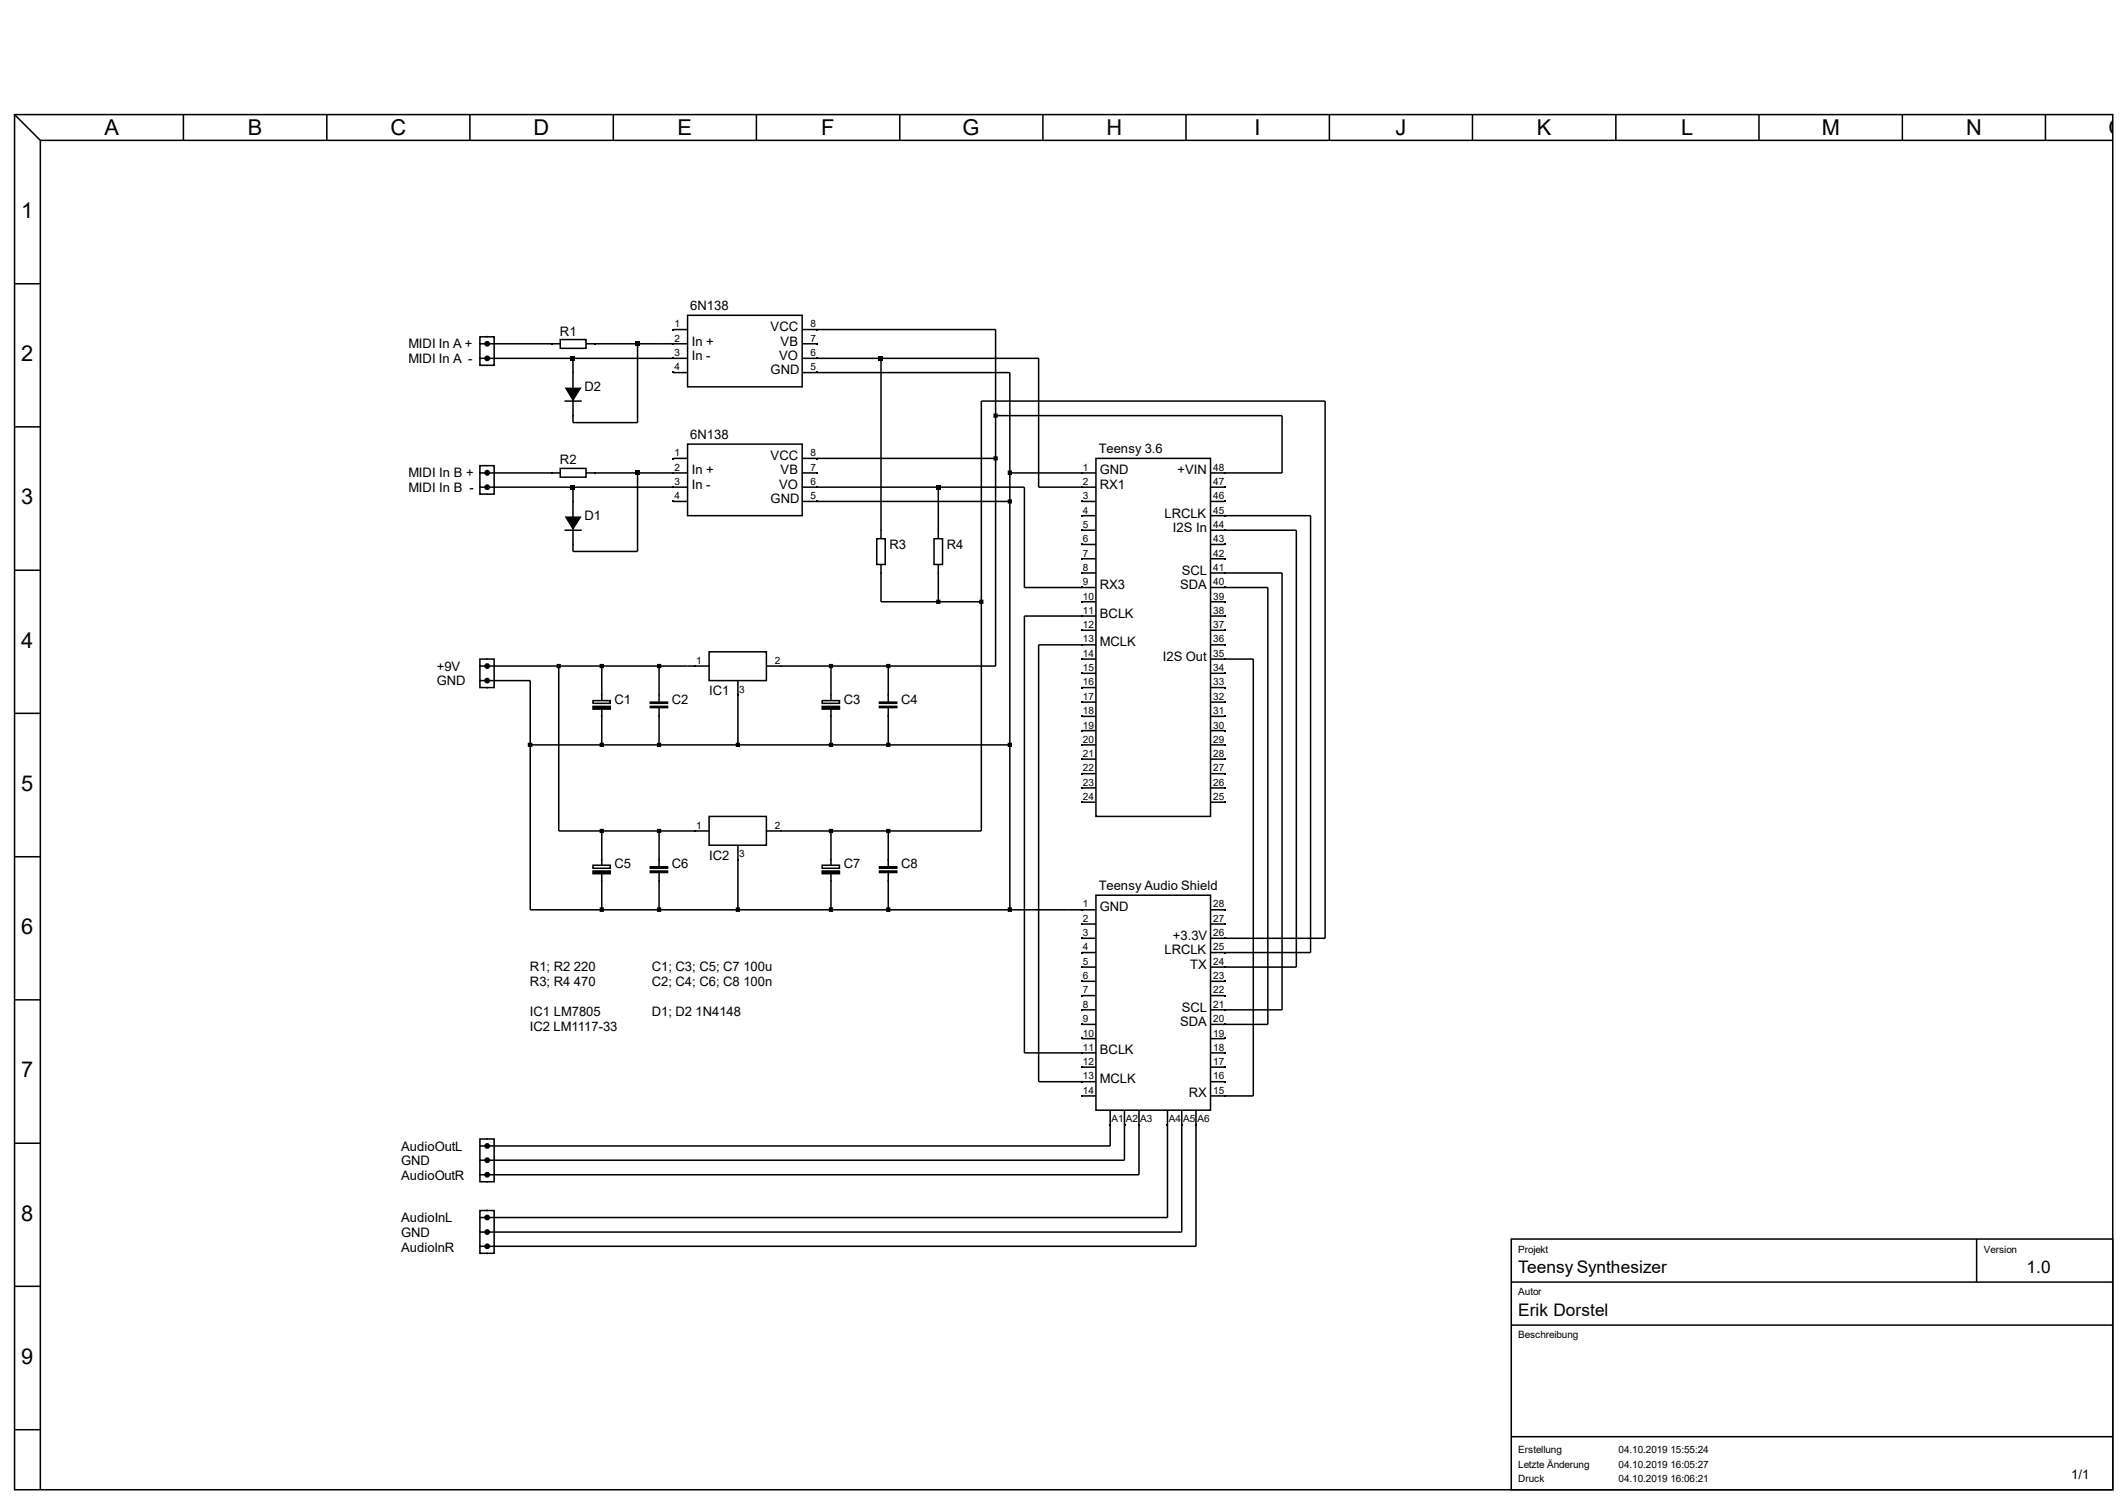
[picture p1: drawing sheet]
<svg xmlns="http://www.w3.org/2000/svg" width="297mm" height="210mm" viewBox="0 0 297 210" stroke-linecap="round" stroke-linejoin="round" font-family="sans-serif">
<g fill="none" stroke="#000" stroke-width=".21">
<path d="M151 66h2M151 68h2M151 70h2M151 72h2M151 74h2M151 76h2M151 78h2M153 64h16v50h-16zM169 66h2M169 68h2M169 70h2M169 72h2"/>
<path d="M169 74h2M169 76h2M169 78h2M151 80h2M151 82h2M151 84h2M151 86h2M151 88h2M151 90h2M151 92h2M151 94h2M151 96h2"/>
<path d="M151 98h2M169 80h2M169 82h2M169 84h2M169 86h2M169 88h2M169 90h2M169 92h2M169 94h2M169 96h2M169 98h2M151 100h2"/>
<path d="M151 102h2M151 104h2M151 106h2M151 108h2M151 110h2M151 112h2M169 100h2M169 102h2M169 104h2M169 106h2M169 108h2M169 110h2"/>
<path d="M169 112h2"/>
</g>
<g fill="#000">
<path d="M150.9 65.9h.2v.2h-.2zM150.9 67.9h.2v.2h-.2zM150.9 69.9h.2v.2h-.2zM150.9 71.9h.2v.2h-.2zM150.9 73.9h.2v.2h-.2zM150.9 75.9h.2v.2h-.2zM150.9 77.9h.2v.2h-.2zM150.9 79.9h.2v.2h-.2zM170.9 65.9h.2v.2h-.2zM170.9 67.9h.2v.2h-.2zM170.9 69.9h.2v.2h-.2zM170.9 71.9h.2v.2h-.2z"/>
<path d="M170.9 73.9h.2v.2h-.2zM170.9 75.9h.2v.2h-.2zM170.9 77.9h.2v.2h-.2zM170.9 79.9h.2v.2h-.2zM150.9 81.9h.2v.2h-.2zM150.9 83.9h.2v.2h-.2zM150.9 85.9h.2v.2h-.2zM150.9 87.9h.2v.2h-.2zM150.9 89.9h.2v.2h-.2zM150.9 91.9h.2v.2h-.2zM150.9 93.9h.2v.2h-.2zM150.9 95.9h.2v.2h-.2z"/>
<path d="M150.9 97.9h.2v.2h-.2zM150.9 99.9h.2v.2h-.2zM170.9 81.9h.2v.2h-.2zM170.9 83.9h.2v.2h-.2zM170.9 85.9h.2v.2h-.2zM170.9 87.9h.2v.2h-.2zM170.9 89.9h.2v.2h-.2zM170.9 91.9h.2v.2h-.2zM170.9 93.9h.2v.2h-.2zM170.9 95.9h.2v.2h-.2zM170.9 97.9h.2v.2h-.2zM170.9 99.9h.2v.2h-.2z"/>
<path d="M150.9 101.9h.2v.2h-.2zM150.9 103.9h.2v.2h-.2zM150.9 105.9h.2v.2h-.2zM150.9 107.9h.2v.2h-.2zM150.9 109.9h.2v.2h-.2zM150.9 111.9h.2v.2h-.2zM170.9 101.9h.2v.2h-.2zM170.9 103.9h.2v.2h-.2zM170.9 105.9h.2v.2h-.2zM170.9 107.9h.2v.2h-.2zM170.9 109.9h.2v.2h-.2zM170.9 111.9h.2v.2h-.2z"/>
</g>
<path d="M96 62h16v10h-16z" fill="#fff"/>
<path d="M94 64h2M94 66h2M94 68h2M94 70h2M96 62h16v10h-16zM112 64h2M112 66h2M112 68h2M112 70h2" fill="none" stroke="#000" stroke-width=".21"/>
<path d="M93.9 63.9h.2v.2h-.2zM93.9 65.9h.2v.2h-.2zM93.9 67.9h.2v.2h-.2zM93.9 69.9h.2v.2h-.2zM113.9 63.9h.2v.2h-.2zM113.9 65.9h.2v.2h-.2zM113.9 67.9h.2v.2h-.2zM113.9 69.9h.2v.2h-.2z" fill="#000"/>
<path d="M153 125h16v30h-16z" fill="#fff"/>
<g fill="none" stroke="#000" stroke-width=".21">
<path d="M114 52h27v75M114 46h25v47h-32M139 58h40v8h-8M67 65h2v4h-2zM67 68h27M67 66h11.2M78.2 65.4h3.6v1.2h-3.6zM78.8 74h2.4M79 72.2h2l-1 1.6zM81.8 66h12.2M89 66v11h-9v-9M114 68h29v14h8"/>
<path d="M114 70h27M114 64h25M130.4 75.2h1.2v3.6h-1.2zM131 68v7.2M131 78.8v5.2M141 66h10M171 72h12v61h-14M171 74h10v61h-12M67 92h2v4h-2zM67 95h7v32h79M67 93h32M78 93v23h21"/>
<path d="M84 93v4M90.8 98.6h2.4v.2h-2.4zM90.8 98h2.4v.2h-2.4zM92 93v5M92 98.8v5.2M99 91h8v4h-8zM103 95v9M116 93v4M122.8 98.6h2.4v.2h-2.4zM122.8 98h2.4v.2h-2.4zM123 80v4h14M124 93v5"/>
<path d="M124 98.8v5.2M151 86h-8v61h10M151 90h-6v61h8M171 80h8v61h-10M171 82h6v61h-8M171 92h4v61h-6M74 104h67M84 100v4M84 116v4M92 116v5M99 114h8v4h-8zM103 118v9"/>
<path d="M107 116h30v-60h48v75h-16M116 100v4M116 116v4M124 116v5M84 123v4M90.8 121.6h2.4v.2h-2.4zM90.8 121h2.4v.2h-2.4zM90.8 121.7h2.4M90.8 121.1h2.4M92 121.8v5.2M116 123v4M122.8 121.6h2.4v.2h-2.4z"/>
<path d="M122.8 121h2.4v.2h-2.4zM122.8 121.7h2.4M122.8 121.1h2.4M124 121.8v5.2M151 129h2M151 131h2M151 133h2M151 135h2M151 137h2M151 139h2M153 125h16v30h-16zM169 127h2"/>
<path d="M169 129h2M169 137h2M169 139h2M67 159h2v6h-2zM151 141h2M151 143h2M151 145h2M151 149h2M151 153h2M155 155v5h-88M157 155v7h-90M159 155v9h-92"/>
<path d="M163 155v2M165 155v2M167 155v2M169 145h2M169 147h2M169 149h2M169 151h2"/>
<circle cx="68" cy="66" r=".3"/>
<circle cx="68" cy="68" r=".3"/>
<circle cx="68" cy="93" r=".3"/>
<circle cx="68" cy="95" r=".3"/>
<circle cx="68" cy="160" r=".3"/>
<circle cx="68" cy="164" r=".3"/>
<circle cx="68" cy="162" r=".3"/>
</g>
<g fill="#000">
<path d="M76.9 65.9h.2v.2h-.2zM79.7 67.7h.6v.6h-.6zM82.9 65.9h.2v.2h-.2zM88.7 65.7h.6v.6h-.6zM130.7 67.7h.6v.6h-.6zM96.9 92.9h.2v.2h-.2zM102.9 96.9h.2v.2h-.2zM96.9 115.9h.2v.2h-.2zM102.9 119.9h.2v.2h-.2zM150.9 126.9h.2v.2h-.2zM150.9 128.9h.2v.2h-.2zM150.9 130.9h.2v.2h-.2z"/>
<path d="M150.9 132.9h.2v.2h-.2zM150.9 134.9h.2v.2h-.2zM150.9 136.9h.2v.2h-.2zM150.9 138.9h.2v.2h-.2zM170.9 126.9h.2v.2h-.2zM170.9 128.9h.2v.2h-.2zM170.9 130.9h.2v.2h-.2zM170.9 132.9h.2v.2h-.2zM170.9 134.9h.2v.2h-.2zM170.9 136.9h.2v.2h-.2zM170.9 138.9h.2v.2h-.2zM150.9 140.9h.2v.2h-.2z"/>
<path d="M150.9 142.9h.2v.2h-.2zM150.9 144.9h.2v.2h-.2zM150.9 146.9h.2v.2h-.2zM150.9 148.9h.2v.2h-.2zM150.9 150.9h.2v.2h-.2zM150.9 152.9h.2v.2h-.2zM154.9 156.9h.2v.2h-.2zM156.9 156.9h.2v.2h-.2zM158.9 156.9h.2v.2h-.2zM162.9 156.9h.2v.2h-.2zM164.9 156.9h.2v.2h-.2zM166.9 156.9h.2v.2h-.2z"/>
<path d="M170.9 140.9h.2v.2h-.2zM170.9 142.9h.2v.2h-.2zM170.9 144.9h.2v.2h-.2zM170.9 146.9h.2v.2h-.2zM170.9 148.9h.2v.2h-.2zM170.9 150.9h.2v.2h-.2zM170.9 152.9h.2v.2h-.2z"/>
</g>
<g fill="#000">
<path d="M79 72.2h2l-1 1.6z"/>
<path d="M138.7 57.7h.6v.6h-.6zM123.7 92.7h.6v.6h-.6zM138.7 63.7h.6v.6h-.6zM115.7 92.7h.6v.6h-.6z" fill-rule="evenodd"/>
<path d="M67.9 64.9h.2v.2h-.2zM66.9 65.9h.2v.2h-.2zM66.9 67.9h.2v.2h-.2zM67.9 68.9h.2v.2h-.2z" fill-rule="evenodd"/>
<path d="M79.9 69.9h.2v.2h-.2zM79.9 75.9h.2v.2h-.2z" fill-rule="evenodd"/>
<path d="M130.9 73.9h.2v.2h-.2zM130.9 79.9h.2v.2h-.2z" fill-rule="evenodd"/>
<path d="M67.9 91.9h.2v.2h-.2zM66.9 92.9h.2v.2h-.2zM66.9 94.9h.2v.2h-.2zM67.9 95.9h.2v.2h-.2z" fill-rule="evenodd"/>
<path d="M77.7 92.7h.6v.6h-.6zM91.7 92.7h.6v.6h-.6zM91.7 115.7h.6v.6h-.6zM83.7 92.7h.6v.6h-.6zM83.7 115.7h.6v.6h-.6z" fill-rule="evenodd"/>
<path d="M91.9 96.9h.2v.2h-.2zM91.9 99.9h.2v.2h-.2z" fill-rule="evenodd"/>
<path d="M96.9 92.9h.2v.2h-.2zM108.9 92.9h.2v.2h-.2z" fill-rule="evenodd"/>
<path d="M123.9 96.9h.2v.2h-.2zM123.9 99.9h.2v.2h-.2z" fill-rule="evenodd"/>
<path d="M136.7 83.7h.6v.6h-.6zM130.7 83.7h.6v.6h-.6zM123.7 115.7h.6v.6h-.6zM115.7 115.7h.6v.6h-.6z" fill-rule="evenodd"/>
<path d="M91.9 119.9h.2v.2h-.2zM91.9 122.9h.2v.2h-.2z" fill-rule="evenodd"/>
<path d="M96.9 115.9h.2v.2h-.2zM108.9 115.9h.2v.2h-.2z" fill-rule="evenodd"/>
<path d="M123.9 119.9h.2v.2h-.2zM123.9 122.9h.2v.2h-.2z" fill-rule="evenodd"/>
<path d="M140.7 126.7h.6v.6h-.6zM140.7 103.7h.6v.6h-.6zM73.7 103.7h.6v.6h-.6zM102.7 103.7h.6v.6h-.6zM102.7 126.7h.6v.6h-.6zM123.7 103.7h.6v.6h-.6zM123.7 126.7h.6v.6h-.6zM91.7 103.7h.6v.6h-.6zM91.7 126.7h.6v.6h-.6zM140.7 69.7h.6v.6h-.6zM83.7 103.7h.6v.6h-.6zM115.7 103.7h.6v.6h-.6zM115.7 126.7h.6v.6h-.6zM83.7 126.7h.6v.6h-.6zM140.7 65.7h.6v.6h-.6z" fill-rule="evenodd"/>
<path d="M67.9 158.9h.2v.2h-.2zM66.9 159.9h.2v.2h-.2zM66.9 161.9h.2v.2h-.2zM66.9 163.9h.2v.2h-.2zM67.9 164.9h.2v.2h-.2z" fill-rule="evenodd"/>
<circle cx="68" cy="66" r=".3"/>
<circle cx="68" cy="68" r=".3"/>
<circle cx="68" cy="93" r=".3"/>
<circle cx="68" cy="95" r=".3"/>
<circle cx="68" cy="160" r=".3"/>
<circle cx="68" cy="164" r=".3"/>
<circle cx="68" cy="162" r=".3"/>
</g>
<path d="M90.8 98.7h2.4M90.8 98.1h2.4M122.8 98.7h2.4M122.8 98.1h2.4" fill="none" stroke="#000" stroke-width=".17"/>
<path d="M96 44h16v10h-16z" fill="#fff"/>
<g fill="none" stroke="#000" stroke-width=".21">
<path d="M67 47h2v4h-2zM67 48h11.2M67 50h29M78.2 47.4h3.6v1.2h-3.6zM78.8 56h2.4M79 54.2h2l-1 1.6zM81.8 48h14.2M89 48v11h-9v-9M94 46h2M94 52h2M96 44h16v10h-16zM112 46h2"/>
<path d="M112 48h2M112 50h33v18h6M112 52h2M123 50v25.2M122.4 75.2h1.2v3.6h-1.2zM123 78.8v1.2M82.8 98.6h2.4v.4h-2.4zM84 97v1M84 98.8v1.2"/>
<circle cx="68" cy="50" r=".3"/>
<circle cx="68" cy="48" r=".3"/>
</g>
<g fill="#000">
<path d="M76.9 47.9h.2v.2h-.2zM79.7 49.7h.6v.6h-.6zM82.9 47.9h.2v.2h-.2zM88.7 47.7h.6v.6h-.6zM93.9 45.9h.2v.2h-.2zM93.9 47.9h.2v.2h-.2zM93.9 49.9h.2v.2h-.2zM93.9 51.9h.2v.2h-.2zM113.9 45.9h.2v.2h-.2zM113.9 47.9h.2v.2h-.2zM113.9 49.9h.2v.2h-.2zM113.9 51.9h.2v.2h-.2z"/>
<path d="M122.7 49.7h.6v.6h-.6z"/>
</g>
<g fill="#000">
<path d="M79 54.2h2l-1 1.6z"/>
<path d="M67.9 46.9h.2v.2h-.2zM66.9 47.9h.2v.2h-.2zM66.9 49.9h.2v.2h-.2zM67.9 50.9h.2v.2h-.2z" fill-rule="evenodd"/>
<path d="M79.9 51.9h.2v.2h-.2zM79.9 57.9h.2v.2h-.2z" fill-rule="evenodd"/>
<path d="M122.9 73.9h.2v.2h-.2zM122.9 79.9h.2v.2h-.2z" fill-rule="evenodd"/>
<path d="M83.9 96.9h.2v.2h-.2zM83.9 99.9h.2v.2h-.2z" fill-rule="evenodd"/>
<circle cx="68" cy="50" r=".3"/>
<circle cx="68" cy="48" r=".3"/>
</g>
<path d="M82.8 98.8h2.4" fill="none" stroke="#000" stroke-width=".38"/>
<path d="M82.8 97.8h2.4v.4h-2.4z" fill="#fff"/>
<path d="M82.8 97.8h2.4v.4h-2.4zM114.8 98.6h2.4v.4h-2.4zM116 97v1M116 98.8v1.2" fill="none" stroke="#000" stroke-width=".21"/>
<path d="M115.9 96.9h.2v.2h-.2zM115.9 99.9h.2v.2h-.2z" fill-rule="evenodd" fill="#000"/>
<path d="M114.8 98.8h2.4" fill="none" stroke="#000" stroke-width=".38"/>
<path d="M114.8 97.8h2.4v.4h-2.4z" fill="#fff"/>
<path d="M114.8 97.8h2.4v.4h-2.4zM82.8 121.6h2.4v.4h-2.4zM84 120v1M84 121.8v1.2" fill="none" stroke="#000" stroke-width=".21"/>
<path d="M83.9 119.9h.2v.2h-.2zM83.9 122.9h.2v.2h-.2z" fill-rule="evenodd" fill="#000"/>
<path d="M82.8 121.8h2.4" fill="none" stroke="#000" stroke-width=".38"/>
<path d="M82.8 120.8h2.4v.4h-2.4z" fill="#fff"/>
<path d="M82.8 120.8h2.4v.4h-2.4zM114.8 121.6h2.4v.4h-2.4zM116 120v1M116 121.8v1.2" fill="none" stroke="#000" stroke-width=".21"/>
<path d="M115.9 119.9h.2v.2h-.2zM115.9 122.9h.2v.2h-.2z" fill-rule="evenodd" fill="#000"/>
<path d="M114.8 121.8h2.4" fill="none" stroke="#000" stroke-width=".38"/>
<path d="M114.8 120.8h2.4v.4h-2.4z" fill="#fff"/>
<g fill="none" stroke="#000" stroke-width=".21">
<path d="M114.8 120.8h2.4v.4h-2.4zM163 157v13h-96M165 157v15h-98M167 157v17h-100M67 169h2v6h-2z"/>
<circle cx="68" cy="174" r=".3"/>
<circle cx="68" cy="170" r=".3"/>
<circle cx="68" cy="172" r=".3"/>
</g>
<g fill="#000">
<path d="M67.9 168.9h.2v.2h-.2zM66.9 169.9h.2v.2h-.2zM66.9 171.9h.2v.2h-.2zM66.9 173.9h.2v.2h-.2zM67.9 174.9h.2v.2h-.2z" fill-rule="evenodd"/>
<circle cx="68" cy="174" r=".3"/>
<circle cx="68" cy="170" r=".3"/>
<circle cx="68" cy="172" r=".3"/>
</g>
<g fill="#fff">
<path d="M2 16h293v3.6h-293z"/>
<path d="M2 16h3.6v192h-3.6z"/>
</g>
<g fill="none" stroke="#000" stroke-width=".21">
<path d="M2 16h293v192h-293zM2 16l3.6 3.6M5.6 19.6h289.4M5.6 19.6v188.4M25.6 16v3.6M45.6 16v3.6M65.6 16v3.6M85.6 16v3.6M105.6 16v3.6M125.6 16v3.6M145.6 16v3.6M165.6 16v3.6"/>
<path d="M185.6 16v3.6M205.6 16v3.6M225.6 16v3.6M245.6 16v3.6M265.6 16v3.6M285.6 16v3.6M2 39.6h3.6M2 59.6h3.6M2 79.6h3.6M2 99.6h3.6M2 119.6h3.6M2 139.6h3.6"/>
<path d="M2 159.6h3.6M2 179.6h3.6M2 199.6h3.6"/>
</g>
<path d="M211 173h84v35h-84z" fill="#fff"/>
<path d="M211 173h84v35h-84zM211 179h84M276 173v6M211 185h84M211 200.6h84" fill="none" stroke="#000" stroke-width=".21"/>
<g font-size="3">
<text x="14.6" y="18.8">A</text>
<text x="34.6" y="18.8">B</text>
<text x="54.5" y="18.8">C</text>
<text x="74.5" y="18.8">D</text>
<text x="94.6" y="18.8">E</text>
<text x="114.7" y="18.8">F</text>
<text x="134.4" y="18.8">G</text>
<text x="154.5" y="18.8">H</text>
<text x="175.2" y="18.8">I</text>
<text x="194.9" y="18.8">J</text>
<text x="214.6" y="18.8">K</text>
<text x="234.7" y="18.8">L</text>
<text x="254.4" y="18.8">M</text>
<text x="274.5" y="18.8">N</text>
<text x="294.4" y="18.8">O</text>
<text x="3" y="30.4">1</text>
<text x="3" y="50.5">2</text>
<text x="3" y="70.4">3</text>
<text x="3" y="90.5">4</text>
<text x="3" y="110.4">5</text>
<text x="3" y="130.5">6</text>
<text x="3" y="150.5">7</text>
<text x="3" y="170.5">8</text>
<text x="3" y="190.5">9</text>
</g>
<g font-size="2.4">
<text x="212" y="177.8">Teensy Synthesizer</text>
<text x="283" y="177.8">1.0</text>
<text x="212" y="183.8">Erik Dorstel</text>
</g>
<g font-size="1.8">
<text x="78.2" y="46.9">R1</text>
<text x="96.4" y="43.3">6N138</text>
<text x="107.6" y="46.3">VCC</text>
<text x="57" y="48.6">MIDI In A +</text>
<text x="57" y="50.7">MIDI In A -</text>
<text x="96.6" y="48.3">In +</text>
<text x="96.6" y="50.2">In -</text>
<text x="107.6" y="52.2">GND</text>
<text x="108.8" y="50.2">VO</text>
<text x="109" y="48.3">VB</text>
<text x="81.6" y="54.7">D2</text>
<text x="78.2" y="64.9">R2</text>
<text x="96.4" y="61.3">6N138</text>
<text x="107.6" y="64.3">VCC</text>
<text x="153.4" y="63.2">Teensy 3.6</text>
<text x="57" y="66.6">MIDI In B +</text>
<text x="57" y="68.7">MIDI In B -</text>
<text x="96.6" y="66.3">In +</text>
<text x="96.6" y="68.2">In -</text>
<text x="107.6" y="70.3">GND</text>
<text x="108.8" y="68.2">VO</text>
<text x="109" y="66.3">VB</text>
<text x="153.6" y="66.3">GND</text>
<text x="153.6" y="68.2">RX1</text>
<text x="164.4" y="66.3">+VIN</text>
<text x="81.6" y="72.6">D1</text>
<text x="124.2" y="76.7">R3</text>
<text x="132.2" y="76.7">R4</text>
<text x="162.6" y="72.3">LRCLK</text>
<text x="163.8" y="74.3">I2S In</text>
<text x="153.6" y="82.3">RX3</text>
<text x="164.8" y="82.3">SDA</text>
<text x="165" y="80.3">SCL</text>
<text x="153.6" y="86.2">BCLK</text>
<text x="61" y="93.6">+9V</text>
<text x="61" y="95.7">GND</text>
<text x="153.6" y="90.3">MCLK</text>
<text x="162.4" y="92.2">I2S Out</text>
<text x="85.8" y="98.3">C1</text>
<text x="93.8" y="98.3">C2</text>
<text x="99" y="97.1">IC1</text>
<text x="117.8" y="98.3">C3</text>
<text x="125.8" y="98.3">C4</text>
<text x="85.8" y="121.2">C5</text>
<text x="93.8" y="121.2">C6</text>
<text x="99" y="120.1">IC2</text>
<text x="117.8" y="121.2">C7</text>
<text x="125.8" y="121.2">C8</text>
<text x="153.4" y="124.2">Teensy Audio Shield</text>
<text x="153.6" y="127.3">GND</text>
<text x="163.8" y="131.3">+3.3V</text>
<text x="74" y="135.6">R1; R2 220</text>
<text x="74" y="137.7">R3; R4 470</text>
<text x="91" y="135.6">C1; C3; C5; C7 100u</text>
<text x="91" y="137.7">C2; C4; C6; C8 100n</text>
<text x="162.6" y="133.3">LRCLK</text>
<text x="166.2" y="135.3">TX</text>
<text x="74" y="141.9">IC1 LM7805</text>
<text x="74" y="143.9">IC2 LM1117-33</text>
<text x="91" y="141.9">D1; D2 1N4148</text>
<text x="164.8" y="143.3">SDA</text>
<text x="165" y="141.3">SCL</text>
<text x="153.6" y="147.2">BCLK</text>
<text x="153.6" y="151.3">MCLK</text>
<text x="166" y="153.2">RX</text>
<text x="56" y="160.7">AudioOutL</text>
<text x="56" y="162.7">GND</text>
<text x="56" y="164.8">AudioOutR</text>
<text x="56" y="170.6">AudioInL</text>
<text x="56" y="172.7">GND</text>
<text x="56" y="174.8">AudioInR</text>
<text x="289.2" y="206.5">1/1</text>
</g>
<g font-size="1.4">
<text x="94.2" y="45.7">1</text>
<text x="94.2" y="47.7">2</text>
<text x="113.2" y="45.7">8</text>
<text x="113.2" y="47.7">7</text>
<text x="94.2" y="49.7">3</text>
<text x="94.2" y="51.7">4</text>
<text x="113.2" y="49.7">6</text>
<text x="113.2" y="51.7">5</text>
<text x="94.2" y="63.7">1</text>
<text x="94.2" y="65.7">2</text>
<text x="113.2" y="63.7">8</text>
<text x="113.2" y="65.7">7</text>
<text x="151.2" y="65.7">1</text>
<text x="169.4" y="65.7">48</text>
<text x="94.2" y="67.7">3</text>
<text x="94.2" y="69.7">4</text>
<text x="113.2" y="67.7">6</text>
<text x="113.2" y="69.7">5</text>
<text x="151.2" y="67.7">2</text>
<text x="151.2" y="69.7">3</text>
<text x="151.2" y="71.7">4</text>
<text x="169.4" y="67.7">47</text>
<text x="169.4" y="69.7">46</text>
<text x="169.4" y="71.7">45</text>
<text x="151.2" y="73.7">5</text>
<text x="151.2" y="75.7">6</text>
<text x="151.2" y="77.7">7</text>
<text x="169.4" y="73.7">44</text>
<text x="169.4" y="75.7">43</text>
<text x="169.4" y="77.7">42</text>
<text x="151.2" y="79.7">8</text>
<text x="151.2" y="81.7">9</text>
<text x="151.2" y="83.7">10</text>
<text x="169.4" y="79.7">41</text>
<text x="169.4" y="81.7">40</text>
<text x="169.4" y="83.7">39</text>
<text x="151.2" y="85.7">11</text>
<text x="151.2" y="87.7">12</text>
<text x="151.2" y="89.7">13</text>
<text x="169.4" y="85.7">38</text>
<text x="169.4" y="87.7">37</text>
<text x="169.4" y="89.7">36</text>
<text x="97.2" y="92.7">1</text>
<text x="108.2" y="92.7">2</text>
<text x="151.2" y="91.7">14</text>
<text x="151.2" y="93.7">15</text>
<text x="151.2" y="95.7">16</text>
<text x="169.4" y="91.7">35</text>
<text x="169.4" y="93.7">34</text>
<text x="169.4" y="95.7">33</text>
<text x="103.2" y="96.7">3</text>
<text x="151.2" y="97.7">17</text>
<text x="151.2" y="99.7">18</text>
<text x="151.2" y="101.7">19</text>
<text x="169.4" y="97.7">32</text>
<text x="169.4" y="99.7">31</text>
<text x="169.4" y="101.7">30</text>
<text x="151.2" y="103.7">20</text>
<text x="151.2" y="105.7">21</text>
<text x="151.2" y="107.7">22</text>
<text x="169.4" y="103.7">29</text>
<text x="169.4" y="105.7">28</text>
<text x="169.4" y="107.7">27</text>
<text x="151.2" y="109.7">23</text>
<text x="151.2" y="111.7">24</text>
<text x="169.4" y="109.7">26</text>
<text x="169.4" y="111.7">25</text>
<text x="97.2" y="115.7">1</text>
<text x="103.2" y="119.7">3</text>
<text x="108.2" y="115.7">2</text>
<text x="151.2" y="126.7">1</text>
<text x="151.2" y="128.7">2</text>
<text x="151.2" y="130.7">3</text>
<text x="169.4" y="126.7">28</text>
<text x="169.4" y="128.7">27</text>
<text x="169.4" y="130.7">26</text>
<text x="151.2" y="132.7">4</text>
<text x="151.2" y="134.7">5</text>
<text x="151.2" y="136.7">6</text>
<text x="169.4" y="132.7">25</text>
<text x="169.4" y="134.7">24</text>
<text x="169.4" y="136.7">23</text>
<text x="151.2" y="138.7">7</text>
<text x="151.2" y="140.7">8</text>
<text x="151.2" y="142.7">9</text>
<text x="169.4" y="138.7">22</text>
<text x="169.4" y="140.7">21</text>
<text x="169.4" y="142.7">20</text>
<text x="151.2" y="144.7">10</text>
<text x="151.2" y="146.7">11</text>
<text x="151.2" y="148.7">12</text>
<text x="169.4" y="144.7">19</text>
<text x="169.4" y="146.7">18</text>
<text x="169.4" y="148.7">17</text>
<text x="151.2" y="150.7">13</text>
<text x="151.2" y="152.7">14</text>
<text x="169.4" y="150.7">16</text>
<text x="169.4" y="152.7">15</text>
<text x="155.2" y="156.7">A1 A2 A3</text>
<text x="163.2" y="156.7">A4 A5 A6</text>
<text x="212" y="174.9">Projekt</text>
<text x="277" y="174.9">Version</text>
<text x="212" y="180.9">Autor</text>
<text x="212" y="186.9">Beschreibung</text>
<text x="212" y="202.9">Erstellung</text>
<text x="226" y="202.9">04.10.2019 15:55:24</text>
<text x="212" y="204.9">Letzte Änderung</text>
<text x="212" y="206.9">Druck</text>
<text x="226" y="204.9">04.10.2019 16:05:27</text>
<text x="226" y="206.9">04.10.2019 16:06:21</text>
</g>
</svg>
